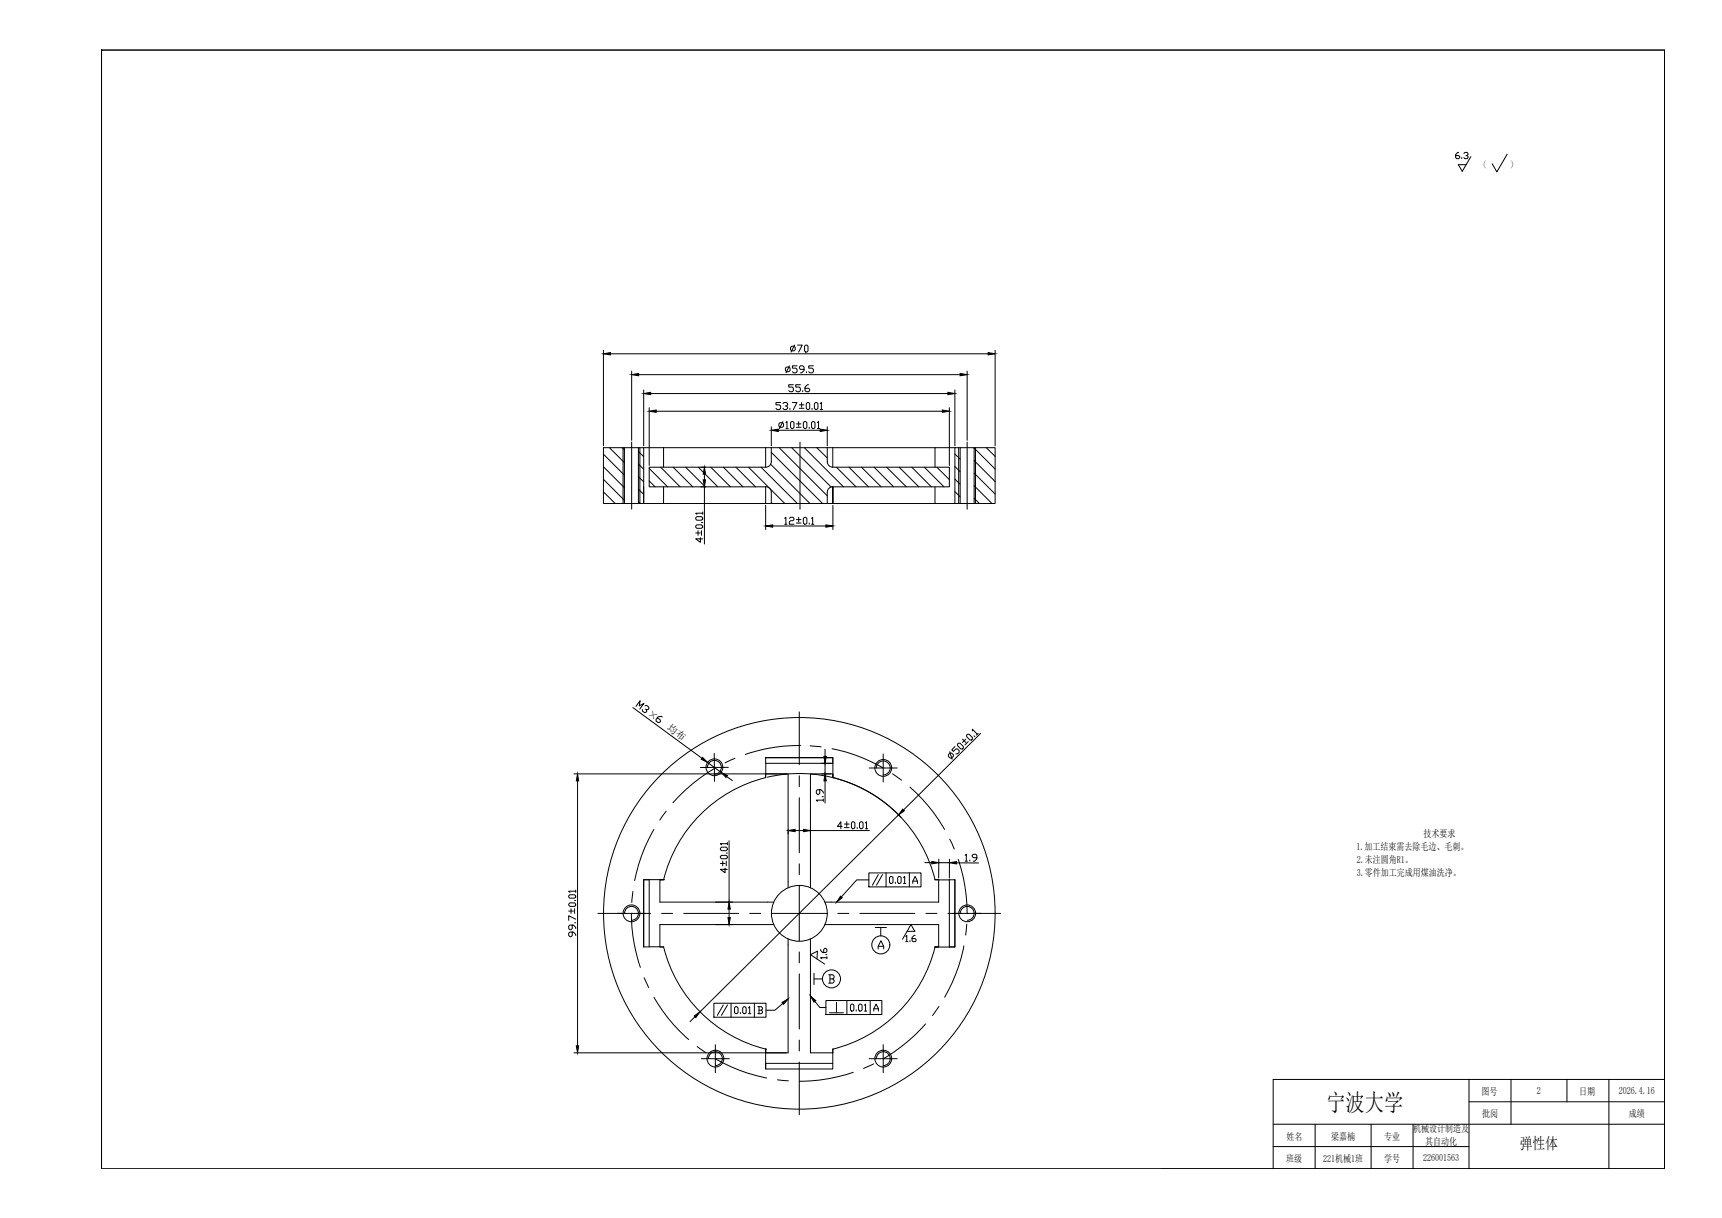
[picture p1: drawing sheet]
<svg xmlns="http://www.w3.org/2000/svg" width="594mm" height="420mm" viewBox="0 0 594 420" stroke-linecap="round" stroke-linejoin="round" font-family="sans-serif">
<path d="M35 17.3h539.3v385.9h-539.3zM574.3 372.4v30.8" fill="none" stroke="#000" stroke-width=".51"/>
<!-- layer: 0 -->
<g fill="none" stroke="#000" stroke-width=".34">
<path d="M520 53.2l-3.6 6.1-1.6-2.8M208.2 154.4h12v19.3h-12zM215 154.4v19.3M215.4 154.4v19.3M220.2 154.4h1.9v19.3h-1.9M220.8 154.4v19.3M222.1 154.4h100.5M228.9 154.4v6.8M264.1 154.4v6.8M266.1 159.2l-.6 1.4-1.3 .6M266.1 154.4v4.9M285.4 159.2l.6 1.4 1.3 .6"/>
<path d="M285.4 154.4v4.9M287.3 154.4v6.8M329.4 154.4h-6.8v6.8M330.7 154.4v19.3M331.2 154.4h4.9v19.3h-4.9zM331.2 154.4h-1.8v19.3h1.8M336.1 154.4h7.2v19.3h-7.2M336.5 154.4v19.3M222.1 167.9v5.8h6.8v-5.8M228.9 173.7h58.4v-5.8v5.8M264.1 161.2h-40.1v6.7h40.1M264.1 167.9v5.8"/>
<path d="M264.2 167.9l.9 .3 .9 1.1 .1 4.4M287.3 161.2h40.2v6.7h-40.2a1.85 1.85 0 0 0-1.9 1.9v3.9M287.3 167.9v5.8h35.3M322.6 173.7h6.8M322.6 167.9v5.8M264.1 261.4h.1M264.1 261.4v6.8M264.1 268.2l.1-1.2h7.7v39.2M264.2 268.2a48.2 48.2 0 0 0-35.3 35.2M264.2 261.4h23.1v6.8M264.2 261.4h23.1v1.9h-23.1M264.2 268.2h.1"/>
<path d="M287.3 267v1.2M287.3 268.2h.1M287.3 268.2v-1.2h-7.7v39.2M287.4 268.2a48.2 48.2 0 0 1 35.2 35.3M228.9 303.4h-6.8v23.2M228.9 303.4l-1.2 .1v7.7h39.2M228.9 303.4h.1M228.9 303.5h-1.2M266.9 318.9h-39.2v7.7l1.2 .1M284.6 318.9h39.2v7.7l-1.2 .1M322.6 303.4l4.9 .1M322.6 303.5h1.2v7.7h-39.2"/>
<path d="M327.5 303.5h1.9M327.5 303.5v23.1h1.9v-23.1M329.4 303.5v23.2h-6.8M329.4 303.5h.1M222.1 326.6h.1M222.1 326.6l6.8 .1M222.1 326.6v-23.1h1.9v23.1M228.9 326.7a48.2 48.2 0 0 0 35.3 35.2M271.9 323.9v39.3h-7.8v-1.3M279.6 323.9v39.3h7.7M322.6 326.7a48.2 48.2 0 0 1-35.2 35.2M323.8 326.6l-1.2 .1"/>
<path d="M574.3 349.2v54h-173.6M264.1 361.9v6.9h23.2v-5.6M264.1 361.9h.1M264.1 361.9v1.3M264.2 361.9h.1M287.3 361.9v1.3M287.3 366.8h-23.2v2M287.4 361.9h-.1"/>
<circle cx="275.8" cy="315.1" r="67.6"/>
<circle cx="275.8" cy="315.1" r="9.6"/>
</g>
<!-- layer: 10 -->
<g fill="none" stroke="#000" stroke-width=".34">
<path d="M208.2 156.7l7.2 7.2M210.3 154.4l5.1 5.2M214.6 154.4l.8 .8M220.2 155.7l1.9 1.8M266.1 156l17.7 17.7M268.8 154.4l16.6 16.6M273.1 154.4l13.7 13.6M277.5 154.4l13.5 13.5M281.8 154.4l3.6 3.6M329.4 156.6l1.8 1.8M336.1 158.9l7.2 7.2M336.1 154.6l7.2 7.2"/>
<path d="M340.3 154.4l3 3M208.2 169.7l4 4M208.2 165.4l7.2 7.2M208.2 161l7.2 7.2M220.2 173.1l.7 .6M220.2 168.7l1.9 1.8M220.2 164.4l1.9 1.8M220.2 160.1l1.9 1.8M224 165.9l2 2M224 161.6l6.3 6.3M227.9 161.2l6.7 6.7M232.2 161.2l6.8 6.7"/>
<path d="M236.5 161.2l6.8 6.7M240.9 161.2l6.7 6.7M245.2 161.2l6.8 6.7M249.5 161.2l6.8 6.7M253.9 161.2l6.7 6.7M258.2 161.2l12.5 12.5M262.5 161.2l12.6 12.5M265.9 160.1l13.5 13.6M266.1 173.4l.3 .3M288.6 161.2l6.7 6.7M292.9 161.2l6.7 6.7M297.2 161.2l6.8 6.7"/>
<path d="M301.6 161.2l6.7 6.7M305.9 161.2l6.8 6.7M310.2 161.2l6.8 6.7M314.6 161.2l6.7 6.7M318.9 161.2l6.8 6.7M323.2 161.2l4.3 4.2M329.4 169.6l1.8 1.8M329.4 165.3l1.8 1.7M329.4 160.9l1.8 1.8M336.1 167.6l6.1 6.1M336.1 171.9l1.8 1.8M336.1 163.2l7.2 7.2"/>
</g>
<path d="M246.4 259.9l.1 9.6M251.3 264.7l-9.7 .1M299.9 264.9h9.6M304.7 260.1v9.6M328.8 315.1h3M333.7 315.1h.1M335.5 315.1h3M242 365.2h9.6M246.8 360.4v9.6M299.9 365.2h9.6M304.7 360.4v9.6" fill="none" stroke="#000" stroke-width=".34"/>
<g fill="none" stroke="#000" stroke-width=".34">
<path d="M275.7 245.6v18.2M275.7 267.6v3.8M275.7 275.2v19M275.7 298v3.8M206.3 315.1h18.1M217.8 315.1h.1M228.2 315.1h3.9M235.9 315.1h18.9M258.6 315.1h3.9M266.3 315.1h18.9M275.7 305.6v19M289 315.1h3.8"/>
<path d="M296.7 315.1h18.9M319.4 315.1h3.8M327 315.1h18.2M275.7 328.4v3.7M275.7 336v19M275.7 358.8v3.7M275.7 366.4v18.2"/>
</g>
<g fill="none" stroke="#000" stroke-width=".34">
<path d="M217.9 152.5v23.1M276 152.5v23.1M333.7 152.5v23.1M275.7 257.2a55 55 0 0 0-18.6 3.1M275.7 257.1l.4 .1M279.5 257.3l3.8 .3M287 258.3a57.4 57.4 0 0 1 17.7 6.6M229.8 279.8l-2.2 3.1M246.8 264.9a58.4 58.4 0 0 0-14.6 12M253.6 261.6l-3.5 1.5M307.9 266.9l3.1 2.2M313.9 271.5a56.2 56.2 0 0 1 12 14.6"/>
<path d="M225.6 286.1l-.4 .7a57.8 57.8 0 0 0-6.3 17M327.6 289.5l1.6 3.4M330.6 296.5l.1 .2a59.6 59.6 0 0 1 3 18.4M217.8 315.1a56.6 56.6 0 0 0 3.1 18.6M218.3 307.5l-.3 3.8M333.5 318.8l-.4 3.8M222.2 337.3l1.6 3.4M332.5 326.3a54.6 54.6 0 0 1-6.6 17.7M225.6 344a55.6 55.6 0 0 0 12 14.6M319.3 353.2a57.3 57.3 0 0 1-14.6 12M323.9 347.2l-2.2 3.1M240.5 361l3.1 2.2"/>
<path d="M246.8 365.3a57.4 57.4 0 0 0 17.7 6.6M268.2 372.5l3.8 .3M294.4 369.9a56.9 56.9 0 0 1-18.6 3.1M301.4 367l-3.5 1.6"/>
</g>
<g fill="none" stroke="#000" stroke-width=".34">
<path d="M244.1 264.7a2.39 2.39 0 0 1 2.4-2.4 2.39 2.39 0 0 1 2.4 2.4 2.39 2.39 0 0 1-2.4 2.4M302.3 264.9a2.39 2.39 0 0 1 2.4-2.4 2.39 2.39 0 0 1 2.4 2.4 2.39 2.39 0 0 1-2.4 2.4M215.5 315.1a2.39 2.39 0 0 1 2.3-2.4 2.39 2.39 0 0 1 2.4 2.3 2.39 2.39 0 0 1-2.3 2.5M331.3 315.1a2.39 2.39 0 0 1 2.4-2.4 2.39 2.39 0 0 1 2.4 2.3 2.39 2.39 0 0 1-2.4 2.5M244.4 365.2a2.39 2.39 0 0 1 2.4-2.4 2.39 2.39 0 0 1 2.4 2.4 2.39 2.39 0 0 1-2.4 2.4M302.3 365.2a2.39 2.39 0 0 1 2.4-2.4 2.39 2.39 0 0 1 2.4 2.4 2.39 2.39 0 0 1-2.4 2.4M506.8 372.4v23.1M521.3 372.4v15.4M540.6 372.4v7.7M555.1 372.4v30.8M574.3 372.4h-135.1v30.8M439.2 395.5h48.3v7.7"/>
<path d="M439.2 387.8h135.1M453.7 387.8v15.4M473 387.8v15.4M487.5 387.8v7.7h19.3v7.7M506.8 380.1h67.5"/>
<circle cx="246.5" cy="264.7" r="2.9"/>
<circle cx="304.7" cy="264.9" r="2.9"/>
<circle cx="217.9" cy="315.1" r="2.9"/>
<circle cx="333.7" cy="315.1" r="2.9"/>
<circle cx="246.8" cy="365.2" r="2.9"/>
<circle cx="304.7" cy="365.2" r="2.9"/>
</g>
<g fill="none" stroke="#000" stroke-width=".34">
<path d="M503.1 56.8l1.4 2.3M208.2 120.8v33M210.6 122h130.3M217.9 128v23.9M220.3 129.2h110.9M222.1 134.5v19.3M224.5 135.8h102.5M269.3 138.9h-1.6v.8h1.2l.4 .3v.8l-.4 .5h-.8l-.4-.5M270.1 139.2l.4-.3h.8l.4 .3v.5l-.8 .3M273.3 138.9h1.6l-1.2 2.4M275.7 139.7h1.7M276.5 138.9v1.6"/>
<path d="M278.2 139.2l.3-.3h.5l.3 .3v1.6l-.3 .5h-.5l-.3-.5zM281 139.2l.4-.3 .8 .3v1.6l-.4 .5h-.4l-.4-.5zM283 139.2l.4-.3v2.4M329.4 134.5v19.3M333.7 128v23.9M343.3 120.8v33M224 140.6v20M226.4 141.9h98.7M266.1 147.2v6.6M268.5 148.4h14.5M271.3 140l.4 .5v.3l-.4 .5h-.8l-.4-.5M272.5 140.8v.5"/>
<path d="M275.7 140.8h1.7M280.1 140.8v.5M283 141.3h.8M285.4 147.2v6.6M327.5 140.6v20M241.8 161.2h1.7M241.8 167.9h1.7M243 163.6v1.9M243 167.9v19.8M264.1 174.3v8.4M270.7 178.8l.4-.4v2.4M272.3 178.8l.4-.4h.8l.4 .4v.4l-.4 .4h-.8l-.4 .4v.8h1.6"/>
<path d="M274.7 179.2h1.6M275.5 178.4v1.6M277.1 178.8l.5-.4 .8 .4v1.6l-.5 .4h-.3l-.5-.4zM280 178.8l.4-.4v2.4M287.3 174.3v8.4M266.6 181.4h18.3M270.7 180.8h.8M274.7 180.4h1.6M279.2 180.4v.4M280 180.8h.8M218.3 244.1l23.9 17.5M219.4 243.7l1.4-2-.3 1.8 1.7-.8-1.5 1.9"/>
<path d="M221.6 244.8l.1 .5 .6 .5 .8-.4-.1-.5M222.5 243.5l.6-.1 .7 .5v.5l-.8 .5-.3-.3M228.5 247.4l-.3-.3-1.2 .2-.7 .9 .1 .6 .7 .5 .5-.1 .3-.3-.1-.6-1-.7M275.7 257.1h.1M284.6 258.5v2.4M327.6 259.3l.9 2.6M329.5 257.5l-1.1 1.2 .5 .5 .9-.8h.6l.5 .6v.5l-.6 .6h-.5M330.6 256.4h.6l1.1 1.1v.6l-.3 .3h-.5l-1.1-1.2zM332 255l1.2 1.1M333.2 255l-1.2 1.1M333.5 253.5l.8-.2 1.2 1.1v.6l-.3 .3h-.6l-1.1-1.2zM334 255.8l-1.1 1.2"/>
<path d="M335.5 252.1v-.6l1.7 1.8M336 253.8l.3 .3M337.5 253l-.6 .6M338.3 253l-26.6 26.4M198 267h73.3M199.2 269.4v91.4M244.1 263l4.7 3.4M250.7 267.9l2 1.4M264.7 268.1a48.2 48.2 0 0 1 46.2 13.9M282.8 272.4v1.2l-.4 .4h-.4l-.4-.4v-.8l.4-.4h1.2l.8 .8v.4M283.4 263.3h3.3M283.4 267h3.3"/>
<path d="M283.6 274.8h.4M284 276h-2.4l.4 .4M284 275.6v.8M284.6 263.3v3.7M284.6 269.4v7.6M327.2 260.4l.6-.6h.5l.6 .6v.5l-.6 .6h-.5l-.6-.6zM251.5 290v21.2M271.9 286.2v1.5M274.3 286.5h2.9M279.6 286.2v1.5M279.6 286.5h20.4M310 281.1l-68.5 67.9"/>
<path d="M319.1 297.6h2.4M323.9 296.4l-.1 6.5M323.9 297.6h3.7M327.6 296.4l-.1 6.5M196.2 311.9l.4-.5h1.6l.4 .9-.4 .4h-1.6l-.4-.4zM196.2 309l.4-.3h1.6l.4 .3v.5l-.4 .3h-1.6l-.4-.3zM196.2 314.3h1.6M197 313.5v1.6M197.4 319.1v1.2l-.4 .4h-.4l-.4-.4v-.8l.4-.4h1.2l.8 .8v.4M198.2 318.3h.4M198.2 313.5v1.6M198.2 310.6h.4"/>
<path d="M198.6 317.1l-2.4-1.2v1.6M198.6 307.4h-2.4l.4 .4M198.6 307v.8M246.8 311.2h6M246.8 318.9h6M251.5 313.6v2.9M299.7 303.5h-4.1l-5.3 5.9M299.7 301.1h18v4.8h-18zM301.9 320h3.9M303 301.7l-2 3.7M303.9 320v2.9M304.4 301.7l-2 3.7"/>
<path d="M305.7 301.1v4.8M306.9 302.7l.4-.4 .8 .4v1.6l-.4 .5h-.4l-.4-.5zM308.9 304.3v.5M309.7 302.7l.4-.4h.4l.4 .4v1.6l-.4 .5h-.4l-.4-.5zM311.7 302.7l.4-.4v2.5M311.7 304.8h.8M313.7 301.1v4.8M314.3 318.9l1.3 2.4M314.9 304.8v-.8l.8-1.7 .8 1.7v.8M314.9 304h1.6M197.4 321.5v1.2l-.4 .4h-.4l-.4-.4v-.8l.4-.4h1.2l.8 .8v.4M280.8 335.8v3.8"/>
<path d="M280.8 337.7h2.9M282 328.1l-2.4 1.2M239.8 350.7l-1.7 1.7M246.3 346.1h18v4.8h-18zM249.5 346.7l-2 3.6M251 346.7l-2.1 3.6M252.2 346.1v4.8M253.4 347.7l.4-.4h.4l.4 .4v1.6l-.4 .4-.8-.4zM255.4 349.3v.4M256.6 347.3h.4l.4 .4v1.6l-.4 .4h-.4l-.4-.4v-1.6zM258.2 347.7l.4-.4v2.4M258.2 349.7h.8"/>
<path d="M260.3 346.1v4.8M261.4 347.3h1.3l.3 .4-.3 .8M261.9 348.5h.8l.3 .4v.4l-.3 .4h-1.3M261.9 347.3v2.4M270 346.2l-2.7 2.3h-3M281.1 345.4l1.8 2.2h2M284.9 345.1h19.3v4.9h-19.3zM286.2 349.4h4.8M288.6 345.7v3.7M292.2 345.1v4.9M293.4 346.8l.4-.4h.4l.4 .4v1.6l-.4 .4h-.4l-.4-.4zM295.4 348.4v.4"/>
<path d="M296.2 346.8l.4-.4 .8 .4v1.6l-.4 .4h-.4l-.4-.4zM298.2 346.8l.4-.4v2.4M298.2 348.8h.8M300.2 345.1v4.9M301.4 348.8v-.8l.8-1.6 .9 1.6v.8M301.4 348h1.7M198 363.2h73.3"/>
<circle cx="286.9" cy="337.7" r="3.1"/>
<circle cx="303.9" cy="325.9" r="3.1"/>
</g>
<g fill="#000" stroke="#000" stroke-width=".34">
<path d="M208.2 122l2.4-.4v.8zM217.9 129.2l2.4-.4v.8zM222.1 135.8l2.4-.5v.8zM327 135.3l2.4 .5-2.4 .3zM331.2 128.8l2.5 .4-2.5 .4zM340.9 121.6l2.4 .4-2.4 .4zM224 141.9l2.4-.5v.8zM325.1 141.4l2.4 .5-2.4 .3zM243 161.2l.4 2.4h-.8zM242.6 165.5h.8l-.4 2.4zM264.1 181.4l2.5-.3v.8zM284.9 181.1l2.4 .3-2.4 .5z"/>
<path d="M199.2 267l.4 2.4h-.8zM242.4 261.3l1.7 1.7-2.2-1.1zM248.8 266.4l2.2 1.1-.5 .7zM284.3 260.9h.8l-.5 2.4zM284.6 267l.5 2.4h-.8zM311.4 279.1l.6 .6-2 1.4zM271.9 286.5l2.4-.4v.8zM277.2 286.1l2.4 .4-2.4 .4zM321.5 297.2l2.4 .4-2.4 .4zM327.6 297.6l2.4-.4v.8zM251.1 316.5h.9l-.5 2.4zM251.5 311.2l.5 2.4h-.9z"/>
<path d="M290 309.2l.6 .5-1.9 1.5zM239.5 350.5l2-1.5-1.4 2zM269.8 345.8l2.1-1.2-1.6 1.9zM279.6 343.6l1.9 1.6-.7 .5zM198.8 360.8h.8l-.4 2.4z"/>
</g>
<g fill="none" stroke="#000" stroke-width=".34">
<path d="M507.4 54l-2.9 5.1M314.3 318.9l-3 5.1M279.6 329.3l4.9 3.3M282 328.1l-.2 2.7M283.1 327.5v.4l.7 .7h1.1l.4-.3v-.8l-.7-.3-.4 .3v1.1M284.9 329.3h.4M285.3 330.4h-2.2l.4 .4M285.3 330v.8M285.9 336.3h1.4l.5 .5v.4l-.5 .5M286.3 337.7h1l.5 .5v.5l-.5 .4h-1.4M286.3 336.3v2.8M303 327.4v-1l.9-1.9 1 1.9v1"/>
<path d="M303 326.4h1.9M312.5 323l.3-.3v2.1M312.5 324.8h.7M313 321.3h2.6M313.9 324.5v.3M315.7 322.7h-.3l-.8 .7v1.1l.4 .3h.7l.3-.3-.3-.7h-1.1"/>
</g>
<text font-size="8.3" x="457.6" y="383.1">宁波大学</text>
<g font-size="5.7">
<text x="271.6" y="122.8">70</text>
<text x="269.9" y="129.8">59.5</text>
<text x="270.9" y="136.5">55.6</text>
<text x="267.4" y="149.2">10±0.01</text>
<text x="243.4" y="188.4" transform="rotate(-90 243.4 188.4)">4±0.01</text>
<text x="287.5" y="287.2">4±0.01</text>
<text x="331.6" y="298.4">1.9</text>
<text x="251.9" y="302.3" transform="rotate(-90 251.9 302.3)">4±0.01</text>
</g>
<text font-size="5.5" x="524.3" y="396.5">弹性体</text>
<text font-size="5.3" x="500.9" y="56.1">6.3</text>
<g font-size="3.5">
<text x="510.3" y="57.9">（</text>
<text x="520.7" y="57.9">）</text>
<text x="223.3" y="246.5" transform="rotate(36 223.3 246.5)">×</text>
<text x="230" y="251.4" transform="rotate(37 230 251.4)">均布</text>
<text x="468" y="293.2">1.加工结束需去除毛边、毛刺。</text>
<text x="491.1" y="288.8">技术要求</text>
<text x="468.2" y="297.6">2.未注圆角R1。</text>
<text x="468.2" y="302.1">3.零件加工完成用煤油洗净。</text>
<text x="511.2" y="377.7">图号</text>
<text x="530.3" y="377.3">2</text>
<text x="544.9" y="377.7">日期</text>
<text x="558.5" y="377.3">2026.4.16</text>
<text x="511.4" y="385.4">批阅</text>
<text x="561.9" y="385.4">成绩</text>
<text x="443.9" y="393.1">姓名</text>
<text x="459.3" y="393.1">梁嘉楠</text>
<text x="477.5" y="393.1">专业</text>
<text x="487.5" y="390.7">机械设计制造及</text>
<text x="491.6" y="395.1">其自动化</text>
<text x="443.8" y="400.9">班级</text>
<text x="456.5" y="400.9">221机械1班</text>
<text x="477.5" y="400.9">学号</text>
<text x="491" y="400.4">226001563</text>
</g>
</svg>
